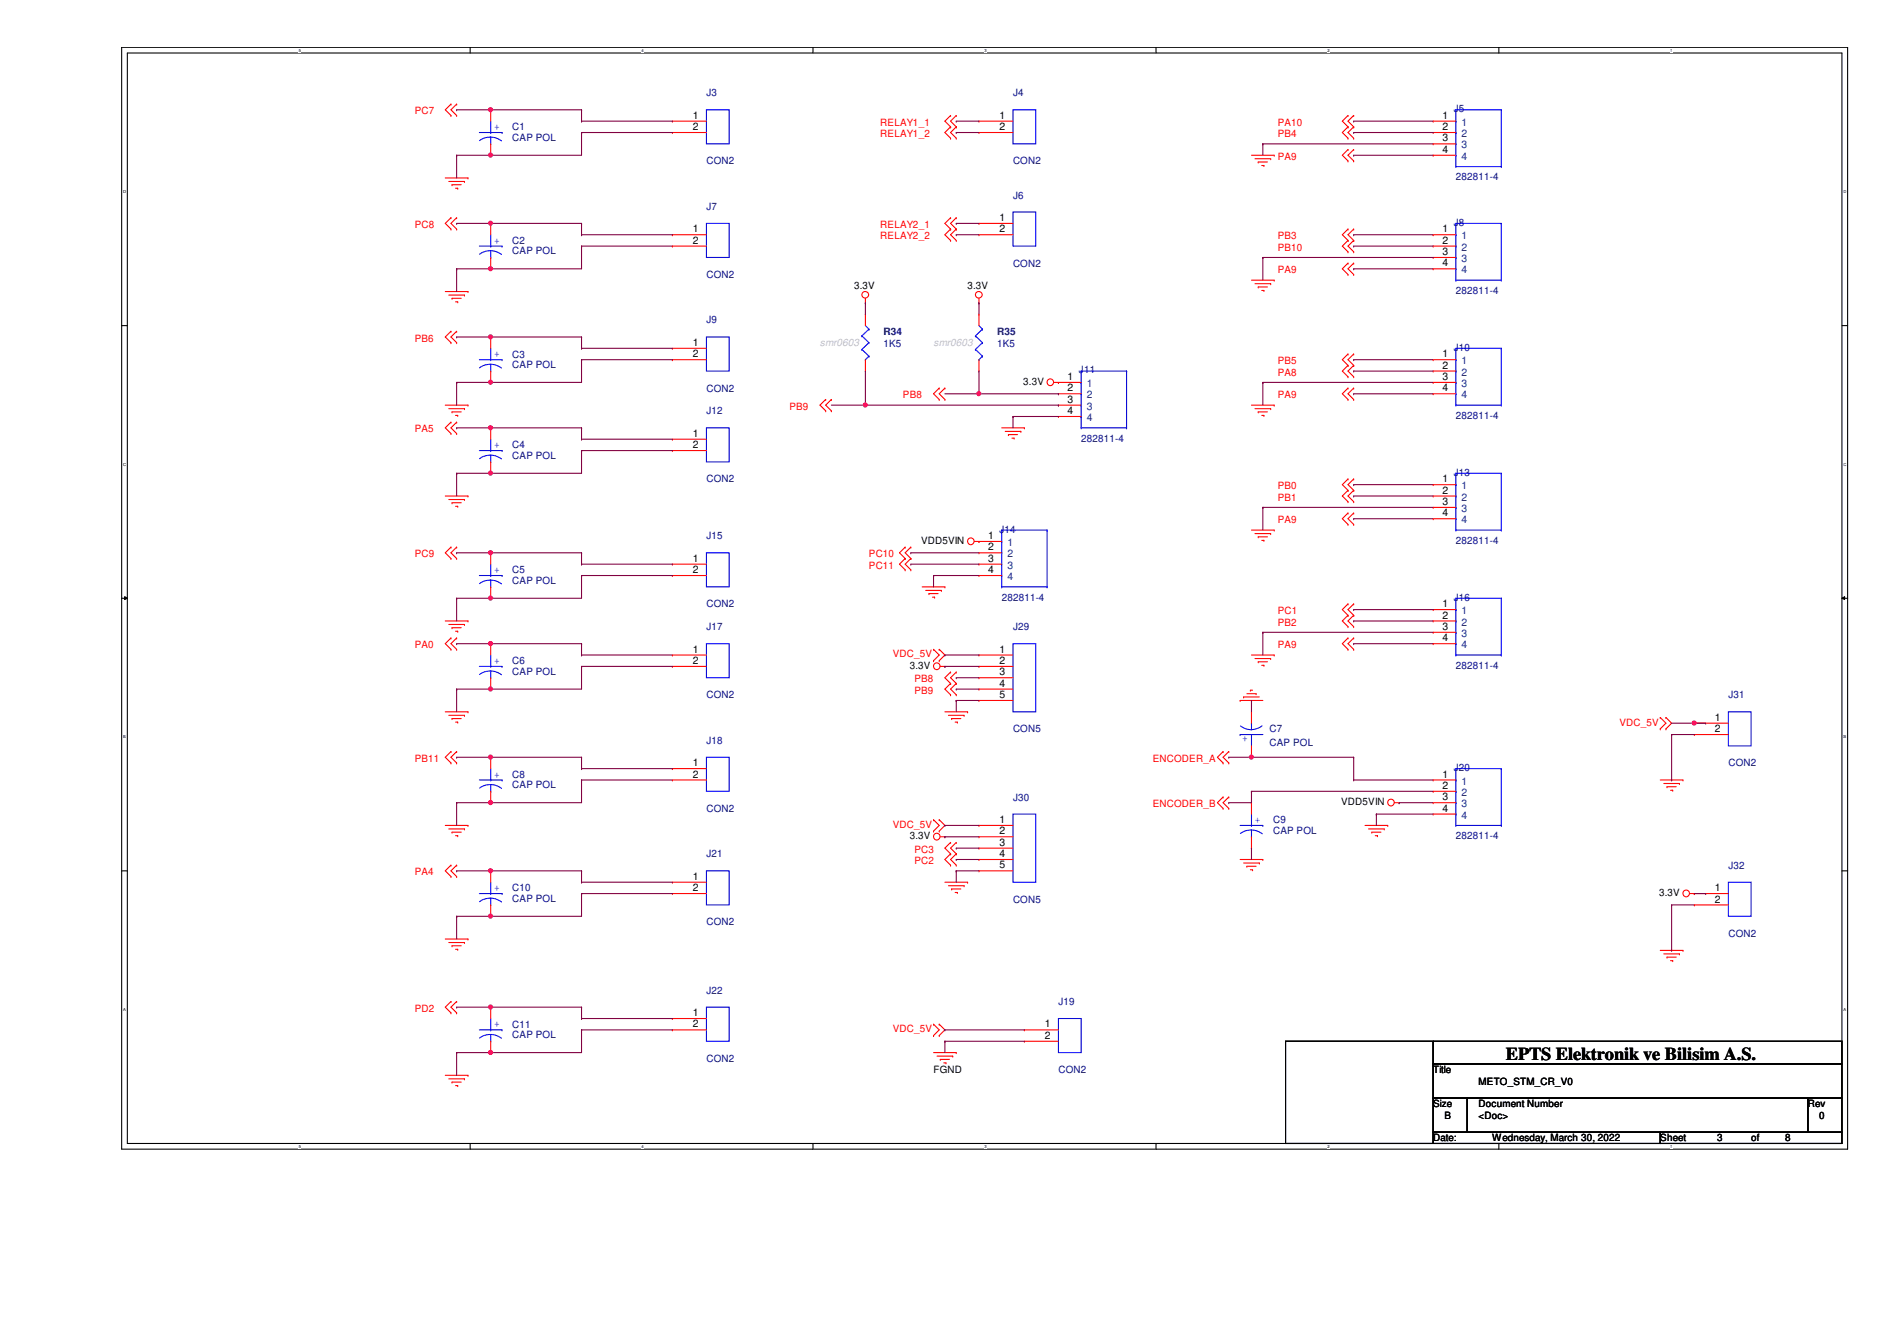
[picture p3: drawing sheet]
<svg xmlns="http://www.w3.org/2000/svg" width="297mm" height="210mm" viewBox="0 0 297 210" stroke-linecap="round" stroke-linejoin="round" font-family="sans-serif">
<path d="M19.1 7.4h270.2v172.5h-270.2zM19.9 8.3h268.5v170.7h-268.5z" fill="none" stroke="#000" stroke-width=".17"/>
<g fill="#fff">
<path d="M46.8 7.5h.3v.8h-.3z"/>
<path d="M46.8 179.1h.3v.7h-.3z"/>
</g>
<path d="M73.6 7.4v.9M73.6 179v.9" fill="none" stroke="#000" stroke-width=".17"/>
<g fill="#fff">
<path d="M100.5 7.5h.3v.8h-.3z"/>
<path d="M100.5 179.1h.3v.7h-.3z"/>
</g>
<path d="M127.3 7.4v.9M127.3 179v.9" fill="none" stroke="#000" stroke-width=".17"/>
<g fill="#fff">
<path d="M154.1 7.5h.4v.8h-.4z"/>
<path d="M154.1 179.1h.4v.7h-.4z"/>
</g>
<path d="M181 7.4v.9M181 179v.9" fill="none" stroke="#000" stroke-width=".17"/>
<g fill="#fff">
<path d="M207.9 7.5h.3v.8h-.3z"/>
<path d="M207.9 179.1h.3v.7h-.3z"/>
</g>
<path d="M234.7 7.4v.9M234.7 179v.9" fill="none" stroke="#000" stroke-width=".17"/>
<g fill="#fff">
<path d="M261.5 7.5h.4v.8h-.4z"/>
<path d="M261.5 179.1h.4v.7h-.4z"/>
<path d="M19.3 29.6h.5v.8h-.5z"/>
<path d="M288.7 29.6h.4v.8h-.4z"/>
<path d="M19.3 72.3h.5v.7h-.5z"/>
<path d="M288.7 72.3h.4v.7h-.4z"/>
</g>
<path d="M19.1 51h.8M288.4 51h.9" fill="none" stroke="#000" stroke-width=".17"/>
<g fill="#fff">
<path d="M19.3 115h.4v.7h-.4z"/>
<path d="M288.7 115h.4v.7h-.4z"/>
</g>
<path d="M19.1 93.6h.8M288.4 93.6h.9" fill="none" stroke="#000" stroke-width=".17"/>
<path d="M19.5 93.4l.4 .2-.4 .3zM288.4 93.6l.4-.2v.5z" fill="#000"/>
<path d="M19.5 93.4l.4 .2-.4 .3zM288.4 93.6l.4-.2v.5z" fill="none" stroke="#000" stroke-width=".16"/>
<g fill="#fff">
<path d="M19.3 157.6h.4v.8h-.4z"/>
<path d="M288.7 157.6h.4v.8h-.4z"/>
</g>
<path d="M19.1 136.3h.8M288.4 136.3h.9M201.3 163h23.1v16h-23.1zM224.4 163h64v3.5h-64zM224.4 166.5h64v5.4h-64zM224.4 171.9h5.3v5.3h-5.3zM224.4 177.2h35.6v1.8h-35.6zM229.7 171.9h53.4v5.3h-53.4zM260 177.2h28.4v1.8h-28.4zM283.1 171.9h5.3v5.3h-5.3z" fill="none" stroke="#000" stroke-width=".17"/>
<g fill="none" stroke="#f00" stroke-width=".17">
<path d="M70.6 16.3h.1M70.6 18.1h.1M70.6 16.3l-.9 .9 .9 .9M71.5 16.3h.1M71.5 18.1h.1M71.5 16.3l-.9 .9 .9 .9M76.8 17.2h.1M76.8 17.2v1.8M105.3 19h.1M105.3 19h5.3M148.8 18.1h.1M148.8 19.9h.1"/>
<path d="M148.8 18.1l-.8 .9 .8 .9M148.8 19.9l-.8 .8 .8 .9M149.7 18.1h.1M149.7 19.9h.1M149.7 18.1l-.9 .9 .9 .9M149.7 19.9l-.9 .8 .9 .9M153.3 19h.1M153.3 19h5.3M211.1 18.1h.1M211.1 19.9h.1M211.1 18.1l-.9 .9 .9 .9M211.1 19.9l-.9 .8 .9 .9"/>
<path d="M212 18.1h.1M212 19.9h.1M212 18.1l-.9 .9 .9 .9M212 19.9l-.9 .8 .9 .9M224.4 19h.1M224.4 19h3.6M69.7 27.9h3.6M70.3 28.4h2.4M70.6 34.1h.1M70.6 35.9h.1M70.6 34.1l-.9 .9 .9 .9M70.8 28.9h.1"/>
<path d="M70.8 28.9h1.4M71.3 29.5h.4M71.5 34.1h.1M71.5 35.9h.1M71.5 34.1l-.9 .9 .9 .9M71.7 29.5h.1M72.7 28.4h.1M73.3 27.9h.1M76.8 24.3h.1M76.8 35h.1M76.8 22.5v1.8M76.8 35v1.7"/>
<path d="M105.3 20.7h.1M105.3 36.7h.1M105.3 38.5h.1M105.3 36.7h5.3M105.3 20.7h5.3M105.3 38.5h5.3M148.8 21.6h.1M148.8 34.1h.1M148.8 35.9h.1M148.8 37.6h.1M148.8 34.1l-.8 .9 .8 .9M148.8 35.9l-.8 .8 .8 .9"/>
<path d="M149.7 21.6h.1M149.7 34.1h.1M149.7 35.9h.1M149.7 37.6h.1M149.7 34.1l-.9 .9 .9 .9M149.7 35.9l-.9 .8 .9 .9M153.3 35h.1M153.3 36.7h.1M153.3 20.7h.1M153.3 35h5.3M153.3 36.7h5.3M153.3 20.7h5.3"/>
<path d="M196 24.3h3.5M196.5 24.8h2.5M197 25.4h.1M197 25.4h1.5M197.6 25.9h.3M197.9 25.9h.1M199 24.8h.1M199.5 24.3h.1M211.1 21.6h.1M211.1 23.4h.1M211.1 25.2h.1M211.1 35.9h.1"/>
<path d="M211.1 37.6h.1M211.1 39.4h.1M211.1 23.4l-.9 .9 .9 .9M211.1 35.9l-.9 .8 .9 .9M211.1 37.6l-.9 .9 .9 .9M212 21.6h.1M212 23.4h.1M212 25.2h.1M212 35.9h.1M212 37.6h.1M212 39.4h.1M212 23.4l-.9 .9 .9 .9"/>
<path d="M212 35.9l-.9 .8 .9 .9M212 37.6l-.9 .9 .9 .9M224.4 20.7h.1M224.4 22.5h.1M224.4 24.3h.1M224.4 36.7h.1M224.4 38.5h.1M224.4 24.3h3.6M224.4 36.7h3.6M224.4 20.7h3.6M224.4 22.5h3.6M224.4 38.5h3.6"/>
<path d="M69.7 45.6h3.6M70.3 46.2h2.4M70.6 51.9h.1M70.6 53.6h.1M70.6 51.9l-.9 .8 .9 .9M70.8 46.7h.1M70.8 46.7h1.4M71.3 47.2h.4M71.5 51.9h.1M71.5 53.6h.1M71.5 51.9l-.9 .8 .9 .9M71.7 47.2h.1"/>
<path d="M72.7 46.2h.1M73.3 45.6h.1M76.8 52.7h.1M76.8 59.9h.1M76.8 42.1h.1M76.8 40.3v1.8M76.8 52.7v1.8M76.8 58.1v1.8M105.3 54.5h.1M105.3 56.3h.1M105.3 56.3h5.3M105.3 54.5h5.3"/>
<path d="M135.5 47.4h.1M135.5 49.2h.1M135.5 58.1h.1M135.5 46.7v.7M135.5 49.2v1.8M135.5 56.3v1.8M153.3 47.4h.1M153.3 49.2h.1M153.3 58.1h.1M153.3 46.7v.7M153.3 49.2v1.8M153.3 56.3v1.8"/>
<path d="M165 59.9h4.3M165.7 59.9h.1M196 43.9h3.5M196.5 44.4h2.5M197 44.9h.1M197 44.9h1.5M197.6 45.5h.3M197.9 45.5h.1M199 44.4h.1M199.5 43.9h.1M211.1 41.2h.1M211.1 43h.1"/>
<path d="M211.1 55.4h.1M211.1 57.2h.1M211.1 59h.1M211.1 41.2l-.9 .9 .9 .9M211.1 55.4l-.9 .9 .9 .9M211.1 57.2l-.9 .9 .9 .9M212 41.2h.1M212 43h.1M212 55.4h.1M212 57.2h.1M212 59h.1M212 41.2l-.9 .9 .9 .9"/>
<path d="M212 55.4l-.9 .9 .9 .9M212 57.2l-.9 .9 .9 .9M224.4 56.3h.1M224.4 58.1h.1M224.4 59.9h.1M224.4 40.3h.1M224.4 42.1h.1M224.4 59.9h3.6M224.4 56.3h3.6M224.4 58.1h3.6M224.4 40.3h3.6M224.4 42.1h3.6"/>
<path d="M69.7 63.4h3.6M69.7 77.6h3.6M70.3 64h2.4M70.3 78.2h2.4M70.6 66.1h.1M70.6 67.9h.1M70.6 66.1l-.9 .9 .9 .9M70.8 64.5h.1M70.8 78.7h.1M70.8 64.5h1.4M70.8 78.7h1.4M71.3 65h.4"/>
<path d="M71.3 79.2h.4M71.5 66.1h.1M71.5 67.9h.1M71.5 66.1l-.9 .9 .9 .9M71.7 65h.1M71.7 79.2h.1M72.7 64h.1M72.7 78.2h.1M73.3 63.4h.1M73.3 77.6h.1M76.8 67h.1M76.8 74.1h.1"/>
<path d="M76.8 67v1.7M76.8 72.3v1.8M105.3 68.7h.1M105.3 70.5h.1M105.3 68.7h5.3M105.3 70.5h5.3M129.3 62.5h.1M129.3 64.3h.1M129.3 62.5l-.9 .9 .9 .9M130.2 62.5h.1M130.2 64.3h.1M130.2 62.5l-.9 .9 .9 .9"/>
<path d="M147.1 60.7h.1M147.1 62.5h.1M147.1 60.7l-.9 .9 .9 .9M148 60.7h.1M148 62.5h.1M148 60.7l-.9 .9 .9 .9M156.8 67h3.6M157.4 67.5h2.5M157.9 68h.1M157.9 68h1.4M158.5 68.6h.3M158.8 68.6h.1"/>
<path d="M159.9 67.5h.1M160.4 67h.1M165.7 61.6h.1M165.7 63.4h.1M165.7 65.2h.1M165.7 63.4h3.6M165.7 61.6h3.6M165.7 65.2h3.6M196 63.4h3.5M196.5 64h2.5M197 64.5h.1M197 64.5h1.5"/>
<path d="M197.6 65h.3M197.9 65h.1M199 64h.1M199.5 63.4h.1M211.1 60.7h.1M211.1 62.5h.1M211.1 75h.1M211.1 76.7h.1M211.1 78.5h.1M211.1 60.7l-.9 .9 .9 .9M211.1 75l-.9 .9 .9 .8M211.1 76.7l-.9 .9 .9 .9"/>
<path d="M212 60.7h.1M212 62.5h.1M212 75h.1M212 76.7h.1M212 78.5h.1M212 60.7l-.9 .9 .9 .9M212 75l-.9 .9 .9 .8M212 76.7l-.9 .9 .9 .9M224.4 61.6h.1M224.4 75.9h.1M224.4 77.6h.1M224.4 79.4h.1"/>
<path d="M224.4 77.6h3.6M224.4 61.6h3.6M224.4 75.9h3.6M224.4 79.4h3.6M69.7 97.2h3.6M70.3 97.7h2.4M70.6 85.6h.1M70.6 87.4h.1M70.6 99.9h.1M70.6 85.6l-.9 .9 .9 .9M70.6 99.9l-.9 .9 .9 .8M70.8 98.3h.1"/>
<path d="M70.8 98.3h1.4M71.3 98.8h.4M71.5 85.6h.1M71.5 87.4h.1M71.5 99.9h.1M71.5 85.6l-.9 .9 .9 .9M71.5 99.9l-.9 .9 .9 .8M71.7 98.8h.1M72.7 97.7h.1M73.3 97.2h.1M76.8 86.5h.1M76.8 93.6h.1"/>
<path d="M76.8 86.5v1.8M76.8 91.9v1.7M105.3 88.3h.1M105.3 90.1h.1M105.3 88.3h5.3M105.3 90.1h5.3M141.7 85.6h.1M141.7 87.4h.1M141.7 89.2h.1M141.7 85.6l-.9 .9 .9 .9M141.7 87.4l-.9 .9 .9 .9M142.6 85.6h.1"/>
<path d="M142.6 87.4h.1M142.6 89.2h.1M142.6 85.6l-.9 .9 .9 .9M142.6 87.4l-.9 .9 .9 .9M144.4 91.9h3.6M144.9 92.4h2.5M145.5 92.9h.1M145.5 92.9h1.4M146 93.5h.3M146.3 93.5h.1M147.4 92.4h.1M148 91.9h.1"/>
<path d="M152.6 84.8h4.2M153.3 84.8h.1M153.3 86.5h.1M153.3 88.3h.1M153.3 90.1h.1M153.3 88.3h3.5M153.3 90.1h3.5M153.3 86.5h3.5M196 83h3.5M196.5 83.5h2.5M197 84h.1M197 84h1.5"/>
<path d="M197.6 84.6h.3M197.9 84.6h.1M199 83.5h.1M199.5 83h.1M211.1 80.3h.1M211.1 82.1h.1M211.1 94.5h.1M211.1 96.3h.1M211.1 98.1h.1M211.1 99.9h.1M211.1 80.3l-.9 .9 .9 .9M211.1 94.5l-.9 .9 .9 .9"/>
<path d="M211.1 96.3l-.9 .9 .9 .9M211.1 99.9l-.9 .9 .9 .8M212 80.3h.1M212 82.1h.1M212 94.5h.1M212 96.3h.1M212 98.1h.1M212 99.9h.1M212 80.3l-.9 .9 .9 .9M212 94.5l-.9 .9 .9 .9M212 96.3l-.9 .9 .9 .9M212 99.9l-.9 .9 .9 .8"/>
<path d="M224.4 95.4h.1M224.4 97.2h.1M224.4 99h.1M224.4 81.2h.1M224.4 97.2h3.6M224.4 95.4h3.6M224.4 99h3.6M224.4 81.2h3.6M69.7 111.4h3.6M70.3 112h2.4M70.6 101.6h.1M70.6 117.6h.1"/>
<path d="M70.6 119.4h.1M70.6 117.6l-.9 .9 .9 .9M70.8 112.5h.1M70.8 112.5h1.4M71.3 113h.4M71.5 101.6h.1M71.5 117.6h.1M71.5 119.4h.1M71.5 117.6l-.9 .9 .9 .9M71.7 113h.1M72.7 112h.1M73.3 111.4h.1"/>
<path d="M76.8 118.5h.1M76.8 100.8h.1M76.8 107.9h.1M76.8 100.8v1.7M76.8 106.1v1.8M76.8 118.5v1.8M105.3 102.5h.1M105.3 104.3h.1M105.3 102.5h5.3M105.3 104.3h5.3M146.2 101.6h.1M146.2 103.4h.1"/>
<path d="M146.2 101.6l.9 .9-.9 .9M147.1 103.4h.1M147.1 101.6h.1M147.1 101.6l.9 .9-.9 .9M147.2 104.3h.8M148 104.3h.1M148 111.4h3.5M148.5 112h2.5M148.8 107h.1M148.8 108.8h.1M148.8 105.2h.1M148.8 107l-.8 .9 .8 .9"/>
<path d="M148.8 105.2l-.8 .9 .8 .9M149 112.5h.1M149 112.5h1.5M149.6 113h.3M149.7 107h.1M149.7 108.8h.1M149.7 105.2h.1M149.7 107l-.9 .9 .9 .9M149.7 105.2l-.9 .9 .9 .9M149.9 113h.1M151 112h.1M151.5 111.4h.1"/>
<path d="M153.3 102.5h.1M153.3 104.3h.1M153.3 106.1h.1M153.3 107.9h.1M153.3 109.6h.1M153.3 109.6h5.3M153.3 102.5h5.3M153.3 104.3h5.3M153.3 106.1h5.3M153.3 107.9h5.3M191.5 117.6h.1M191.5 119.4h.1"/>
<path d="M191.5 117.6l-.9 .9 .9 .9M192.4 117.6h.1M192.4 119.4h.1M192.4 117.6l-.9 .9 .9 .9M194.2 109.6h.1M194.2 109.6h3.5M194.7 109.1h.1M194.7 109.1h2.5M195.2 108.6h1.5M195.8 108h.1M195.8 108h.3M196 118.5h.1"/>
<path d="M196 111.4h.1M196 102.5h3.5M196 111.4v1.8M196 116.8v1.7M196.5 103.1h2.5M196.7 108.6h.1M197 103.6h.1M197 103.6h1.5M197.6 104.1h.3M197.9 104.1h.1M199 103.1h.1M199.5 102.5h.1"/>
<path d="M211.1 101.6h.1M212 101.6h.1M224.4 100.8h.1M224.4 100.8h3.6M260 112.3h.1M260 114.1h.1M260 112.3l.9 .9-.9 .9M260.9 114.1h.1M260.9 112.3h.1M260.9 112.3l.8 .9-.8 .9M265.3 113.2h.1M265.3 115h.1"/>
<path d="M265.3 113.2h5.3M265.3 115h5.3M69.7 129.2h3.6M70.3 129.8h2.4M70.6 135.4h.1M70.6 137.2h.1M70.6 135.4l-.9 .9 .9 .9M70.8 130.3h.1M70.8 130.3h1.4M71.3 130.8h.4M71.5 135.4h.1M71.5 137.2h.1"/>
<path d="M71.5 135.4l-.9 .9 .9 .9M71.7 130.8h.1M72.7 129.8h.1M73.3 129.2h.1M76.8 125.6h.1M76.8 136.3h.1M76.8 123.9v1.7M76.8 136.3v1.8M105.3 138.1h.1M105.3 139.9h.1M105.3 120.3h.1M105.3 122.1h.1"/>
<path d="M105.3 138.1h5.3M105.3 122.1h5.3M105.3 139.9h5.3M105.3 120.3h5.3M146.2 128.3h.1M146.2 130.1h.1M146.2 128.3l.9 .9-.9 .9M147.1 130.1h.1M147.1 128.3h.1M147.1 128.3l.9 .9-.9 .9M147.2 131h.8M148 131h.1"/>
<path d="M148 138.1h3.5M148.5 138.6h2.5M148.8 131.9h.1M148.8 133.6h.1M148.8 135.4h.1M148.8 131.9l-.8 .9 .8 .8M148.8 133.6l-.8 .9 .8 .9M149 139.1h.1M149 139.1h1.5M149.6 139.7h.3M149.7 131.9h.1M149.7 133.6h.1"/>
<path d="M149.7 135.4h.1M149.7 131.9l-.9 .9 .9 .8M149.7 133.6l-.9 .9 .9 .9M149.9 139.7h.1M151 138.6h.1M151.5 138.1h.1M153.3 129.2h.1M153.3 131h.1M153.3 132.8h.1M153.3 134.5h.1M153.3 136.3h.1M153.3 129.2h5.3"/>
<path d="M153.3 134.5h5.3M153.3 131h5.3M153.3 132.8h5.3M153.3 136.3h5.3M191.5 124.8h.1M191.5 126.5h.1M191.5 124.8l-.9 .8 .9 .9M192.4 124.8h.1M192.4 126.5h.1M192.4 124.8l-.9 .8 .9 .9M194.2 134.5h3.5M194.7 135.1h2.5"/>
<path d="M195.2 135.6h.1M195.2 135.6h1.5M195.8 136.1h.3M196 125.6h.1M196 132.8h.1M196 125.6v1.8M196 131v1.8M196.1 136.1h.1M197.2 135.1h.1M197.7 134.5h.1M213.7 129.2h3.6M214.3 129.8h2.4"/>
<path d="M214.8 130.3h.1M214.8 130.3h1.4M215.3 130.8h.4M215.7 130.8h.1M216.7 129.8h.1M217.3 129.2h.1M218.4 125.6h.7M219.1 125.6h.1M224.4 122.1h.1M224.4 123.9h.1M224.4 125.6h.1M224.4 127.4h.1"/>
<path d="M224.4 125.6h3.6M224.4 122.1h3.6M224.4 123.9h3.6M224.4 127.4h3.6M260 122.1h3.5M260.5 122.6h2.5M261 123.1h.1M261 123.1h1.5M261.6 123.7h.3M261.9 123.7h.1M263 122.6h.1M263.5 122.1h.1"/>
<path d="M264.6 139.9h6M265.3 139.9h.1M69.7 147h3.6M70.3 147.5h2.4M70.6 156.8h.1M70.6 158.5h.1M70.6 156.8l-.9 .8 .9 .9M70.8 148h.1M70.8 148h1.4M71.3 148.6h.4M71.5 156.8h.1M71.5 158.5h.1"/>
<path d="M71.5 156.8l-.9 .8 .9 .9M71.7 148.6h.1M72.7 147.5h.1M73.3 147h.1M76.8 157.6h.1M76.8 143.4h.1M76.8 141.6v1.8M76.8 157.6v1.8M105.3 159.4h.1M105.3 159.4h5.3M260 148.8h3.5M260.5 149.3h2.5"/>
<path d="M261 149.8h.1M261 149.8h1.5M261.6 150.4h.3M261.9 150.4h.1M263 149.3h.1M263.5 148.8h.1M265.3 141.6h.1M265.3 141.6h5.3M69.7 168.3h3.6M70.3 168.9h2.4M70.8 169.4h.1M70.8 169.4h1.4"/>
<path d="M71.3 169.9h.4M71.7 169.9h.1M72.7 168.9h.1M73.3 168.3h.1M76.8 164.8h.1M76.8 163v1.8M105.3 161.2h.1M105.3 161.2h5.3M146.2 160.3h.1M146.2 162.1h.1M146.2 164.8h3.5M146.2 160.3l.9 .9-.9 .9"/>
<path d="M146.7 165.3h2.5M147.1 162.1h.1M147.1 160.3h.1M147.1 160.3l.9 .9-.9 .9M147.2 165.8h.1M147.2 165.8h1.5M147.8 166.4h.3M148.1 166.4h.1M149.2 165.3h.1M149.7 164.8h.1M160.4 161.2h.1M160.4 163h.1"/>
<path d="M160.4 161.2h5.3M160.4 163h5.3"/>
<circle cx="135.5" cy="46.1" r=".52"/>
<circle cx="153.3" cy="46.1" r=".52"/>
<circle cx="164.5" cy="59.8" r=".52"/>
<circle cx="152" cy="84.7" r=".52"/>
<circle cx="146.7" cy="104.3" r=".52"/>
<circle cx="146.7" cy="131" r=".52"/>
<circle cx="217.8" cy="125.6" r=".52"/>
<circle cx="264" cy="139.8" r=".52"/>
</g>
<g fill="none" stroke="#00f" stroke-width=".17">
<path d="M76.8 19v1.7M110.6 17.2h3.6v5.3h-3.6zM158.6 17.2h3.6v5.3h-3.6zM228 17.2h.1M228 19h.1M228 17.2v8.9M228 17.2h7.1M235.1 17.2h.1M235.1 17.2v8.9M75.1 20.7h3.5M75.1 38.5h3.5M76.8 22.5h.1"/>
<path d="M76.8 20.7h.1M76.8 21.5l.7 .1 1 .5M76.8 21.5l-1.1 .2-.6 .3M76.8 38.5h.1M76.8 39.2l.7 .1 1 .5M76.8 39.2l-1.1 .2-.6 .4M76.8 21.5v1M76.8 36.7v1.8M76.8 39.2v1.1M78.6 20.7h.1M78.6 38.5h.1M110.6 35h3.6v5.3h-3.6z"/>
<path d="M158.6 33.2h3.6v5.3h-3.6zM228 26.1h.1M228 20.7h.1M228 22.5h.1M228 24.3h.1M228 35h.1M228 36.7h.1M228 38.5h.1M228 35v8.9M228 26.1h7.1M228 35h7.1M235.1 26.1h.1"/>
<path d="M235.1 35h.1M235.1 35v8.9M75.1 56.3h3.5M76.8 58.1h.1M76.8 56.3h.1M76.8 57l.7 .1 1 .5M76.8 57l-1.1 .2-.6 .4M76.8 40.3h.1M76.8 54.5v1.8M76.8 57v1.1M78.6 56.3h.1M110.6 52.7h3.6v5.4h-3.6z"/>
<path d="M135 52.6h.1M135 54.7h.1M135 52.6l1.1 1M135 54.7l1.1 1.1M135.5 56.3h.1M135.5 51l.6 .5M136.1 51.5h.1M136.1 53.6h.1M136.1 55.8h.1M136.1 51.5l-1.1 1.1M136.1 53.6l-1.1 1.1M136.1 55.8l-.6 .5"/>
<path d="M152.7 52.6h.1M152.7 54.7h.1M152.7 52.6l1.1 1M152.7 54.7l1.1 1.1M153.3 56.3h.1M153.3 51l.5 .5M153.8 51.5h.1M153.8 53.6h.1M153.8 55.8h.1M153.8 51.5l-1.1 1.1M153.8 53.6l-1.1 1.1M153.8 55.8l-.5 .5"/>
<path d="M169.3 58.1h.1M169.3 59.9h.1M169.3 58.1v8.9M169.3 58.1h7.1M176.4 58.1h.1M176.4 58.1v8.9M228 54.5h.1M228 56.3h.1M228 58.1h.1M228 59.9h.1M228 43.9h.1M228 40.3h.1"/>
<path d="M228 42.1h.1M228 54.5v8.9M228 54.5h7.1M228 43.9h7.1M235.1 54.5h.1M235.1 43.9h.1M235.1 54.5v8.9M75.1 70.5h3.5M76.8 72.3h.1M76.8 70.5h.1M76.8 71.2l.7 .1 1 .5M76.8 71.2l-1.1 .2-.6 .4"/>
<path d="M76.8 68.7v1.8M76.8 71.2v1.1M78.6 70.5h.1M110.6 67h3.6v5.3h-3.6zM169.3 67h.1M169.3 61.6h.1M169.3 63.4h.1M169.3 65.2h.1M169.3 67h7.1M176.4 67h.1M228 63.4h.1M228 61.6h.1"/>
<path d="M228 74.1h.1M228 75.9h.1M228 77.6h.1M228 79.4h.1M228 74.1v8.9M228 63.4h7.1M228 74.1h7.1M235.1 63.4h.1M235.1 74.1h.1M235.1 74.1v8.9M75.1 90.1h3.5M76.8 91.9h.1"/>
<path d="M76.8 90.1h.1M76.8 90.8l.7 .1 1 .5M76.8 90.8l-1.1 .2-.6 .4M76.8 88.3v1.8M76.8 90.8v1.1M78.6 90.1h.1M110.6 86.5h3.6v5.4h-3.6zM156.8 83h.1M156.8 91.9h.1M156.8 84.8h.1M156.8 86.5h.1M156.8 88.3h.1"/>
<path d="M156.8 90.1h.1M156.8 83v8.9M156.8 83h7.2M156.8 91.9h7.2M164 83h.1M164 91.9h.1M164 83v8.9M228 93.6h.1M228 95.4h.1M228 97.2h.1M228 99h.1M228 83h.1"/>
<path d="M228 81.2h.1M228 93.6v8.9M228 93.6h7.1M228 83h7.1M235.1 93.6h.1M235.1 83h.1M235.1 93.6v8.9M75.1 104.3h3.5M76.8 106.1h.1M76.8 104.3h.1M76.8 105l.7 .1 1 .5M76.8 105l-1.1 .2-.6 .4"/>
<path d="M76.8 102.5v1.8M76.8 105v1.1M78.6 104.3h.1M110.6 100.8h3.6v5.3h-3.6zM110.6 118.5h3.6v5.4h-3.6zM158.6 100.8h3.6v10.6h-3.6zM194.2 115h.1M194.2 115h3.5M194.2 113.6a2.71 2.71 0 0 0 3.4 0M196 113.2h.1M196 115h.1M196 113.2v1.1"/>
<path d="M196 115v1.8M228 102.5h.1M228 100.8h.1M228 102.5h7.1M235.1 102.5h.1M270.6 111.4h3.6v5.4h-3.6zM75.1 122.1h3.5M75.1 139.9h3.5M76.8 123.9h.1M76.8 122.1h.1M76.8 122.8l.7 .1 1 .5M76.8 122.8l-1.1 .2-.6 .4"/>
<path d="M76.8 139.9h.1M76.8 120.3v1.8M76.8 122.8v1.1M76.8 138.1v1.8M78.6 122.1h.1M78.6 139.9h.1M110.6 136.3h3.6v5.3h-3.6zM158.6 127.4h3.6v10.7h-3.6zM194.2 129.2h3.5M196 131h.1M196 129.2h.1M196 129.9l.7 .1 1 .5"/>
<path d="M196 129.9l-1.2 .2-.6 .4M196 127.4v1.8M196 129.9v1.1M197.7 129.2h.1M228 120.3h.1M228 129.2h.1M228 122.1h.1M228 123.9h.1M228 125.6h.1M228 127.4h.1M228 120.3v8.9M228 129.2h7.1"/>
<path d="M228 120.3h7.1M235.1 120.3h.1M235.1 129.2h.1M235.1 120.3v8.9M270.6 138.1h3.6v5.3h-3.6zM76.8 141.6h.1M76.8 140.6l.7 .1 1 .5M76.8 140.6l-1.1 .2-.6 .3M76.8 140.6v1M76.8 159.4v1.8M110.6 157.6h3.6v5.4h-3.6zM165.7 159.4h3.6v5.4h-3.6z"/>
<path d="M75.1 161.2h3.5M76.8 163h.1M76.8 161.2h.1M76.8 161.9l.7 .1 1 .5M76.8 161.9l-1.1 .2-.6 .4M76.8 161.9v1.1M78.6 161.2h.1"/>
</g>
<g fill="none" stroke="#800040" stroke-width=".17">
<path d="M71.5 17.2h.1M71.5 17.2h5.3M71.5 24.3h.1M71.5 24.3h5.3M197.7 22.5h.1M197.7 22.5v1.8M197.7 40.3h.1M197.7 59.9h.1M197.7 40.3v3.6M197.7 59.9v3.5M192.4 118.5h.1M192.4 118.5h19.6"/>
<path d="M196 109.6h.1M196 118.5h.1M196 109.6v1.8"/>
</g>
<circle cx="195.9" cy="118.5" r=".32" fill="#f0f"/>
<circle cx="195.9" cy="118.5" r=".32" fill="none" stroke="#f0f" stroke-width=".17"/>
<g fill="none" stroke="#800040" stroke-width=".17">
<path d="M76.8 17.2h.1M76.8 17.2h14.3M91.1 19h.1M91.1 17.2h.1M91.1 19h14.2M91.1 17.2v1.8M91.1 36.7h.1M91.1 38.5h.1M91.1 36.7h14.2M91.1 38.5h14.2M91.1 54.5h.1M91.1 56.3h.1"/>
<path d="M91.1 54.5h14.2M91.1 56.3h14.2M212 118.5h.1M212 118.5v3.6M192.4 125.6h.1M196 123.9h.1M196 132.8h.1M196 123.9v1.7h-3.6M196 132.8v1.7M215.5 127.4h.1M215.5 127.4v1.8M148 163h.1"/>
<path d="M148 163v1.8"/>
</g>
<circle cx="76.8" cy="17.2" r=".32" fill="#f0f"/>
<circle cx="76.8" cy="17.2" r=".32" fill="none" stroke="#f0f" stroke-width=".17"/>
<path d="M76.8 24.3h.1M91.1 20.7h.1M91.1 20.7h14.2M91.1 20.7v3.6h-14.3" fill="none" stroke="#800040" stroke-width=".17"/>
<circle cx="76.8" cy="24.3" r=".32" fill="#f0f"/>
<circle cx="76.8" cy="24.3" r=".32" fill="none" stroke="#f0f" stroke-width=".17"/>
<g fill="none" stroke="#800040" stroke-width=".17">
<path d="M212 19h.1M212 19h12.4M71.5 35h.1M71.5 35h19.6M76.8 35h.1M197.7 22.5h.1M197.7 22.5h26.7M212 20.7h.1M212 24.3h.1M212 36.7h.1M212 38.5h.1M212 20.7h12.4"/>
<path d="M212 24.3h12.4M212 36.7h12.4M212 38.5h12.4M197.7 40.3h.1M197.7 59.9h.1M197.7 40.3h26.7M197.7 59.9h26.7M212 42.1h.1M212 56.3h.1M212 58.1h.1M212 42.1h12.4M212 56.3h12.4"/>
<path d="M212 58.1h12.4M212 61.6h.1M212 61.6h12.4M196 123.9h.1M196 123.9h28.4M212 122.1h.1M212 122.1h12.4M215.5 127.4h.1M215.5 127.4h8.9M148 161.2h.1M148 163h.1M148 161.2h12.4"/>
<path d="M148 163h12.4"/>
</g>
<circle cx="76.8" cy="34.9" r=".32" fill="#f0f"/>
<circle cx="76.8" cy="34.9" r=".32" fill="none" stroke="#f0f" stroke-width=".17"/>
<path d="M91.1 35h.1M91.1 38.5h.1M91.1 35v1.7M91.1 38.5v3.6h-19.6M71.5 42.1h.1M76.8 42.1h.1" fill="none" stroke="#800040" stroke-width=".17"/>
<circle cx="76.8" cy="42.1" r=".32" fill="#f0f"/>
<circle cx="76.8" cy="42.1" r=".32" fill="none" stroke="#f0f" stroke-width=".17"/>
<path d="M71.5 52.7h.1M71.5 52.7h19.6M76.8 52.7h.1" fill="none" stroke="#800040" stroke-width=".17"/>
<circle cx="76.8" cy="52.7" r=".32" fill="#f0f"/>
<circle cx="76.8" cy="52.7" r=".32" fill="none" stroke="#f0f" stroke-width=".17"/>
<path d="M71.5 59.9h.1M76.8 59.9h.1M91.1 52.7h.1M91.1 56.3h.1M91.1 52.7v1.8M91.1 56.3v3.6h-19.6" fill="none" stroke="#800040" stroke-width=".17"/>
<circle cx="76.8" cy="59.8" r=".32" fill="#f0f"/>
<circle cx="76.8" cy="59.8" r=".32" fill="none" stroke="#f0f" stroke-width=".17"/>
<path d="M71.5 67h.1M71.5 67h19.6M76.8 67h.1" fill="none" stroke="#800040" stroke-width=".17"/>
<circle cx="76.8" cy="66.9" r=".32" fill="#f0f"/>
<circle cx="76.8" cy="66.9" r=".32" fill="none" stroke="#f0f" stroke-width=".17"/>
<path d="M71.5 74.1h.1M76.8 74.1h.1M91.1 67h.1M91.1 70.5h.1M91.1 67v1.7M91.1 70.5v3.6h-19.6" fill="none" stroke="#800040" stroke-width=".17"/>
<circle cx="76.8" cy="74.1" r=".32" fill="#f0f"/>
<circle cx="76.8" cy="74.1" r=".32" fill="none" stroke="#f0f" stroke-width=".17"/>
<path d="M71.5 86.5h.1M71.5 86.5h19.6M76.8 86.5h.1" fill="none" stroke="#800040" stroke-width=".17"/>
<circle cx="76.8" cy="86.5" r=".32" fill="#f0f"/>
<circle cx="76.8" cy="86.5" r=".32" fill="none" stroke="#f0f" stroke-width=".17"/>
<path d="M71.5 93.6h.1M76.8 93.6h.1M91.1 86.5h.1M91.1 90.1h.1M91.1 86.5v1.8M91.1 90.1v3.5h-19.6" fill="none" stroke="#800040" stroke-width=".17"/>
<circle cx="76.8" cy="93.6" r=".32" fill="#f0f"/>
<circle cx="76.8" cy="93.6" r=".32" fill="none" stroke="#f0f" stroke-width=".17"/>
<path d="M71.5 100.8h.1M71.5 100.8h19.6M76.8 100.8h.1" fill="none" stroke="#800040" stroke-width=".17"/>
<circle cx="76.8" cy="100.7" r=".32" fill="#f0f"/>
<circle cx="76.8" cy="100.7" r=".32" fill="none" stroke="#f0f" stroke-width=".17"/>
<path d="M71.5 107.9h.1M76.8 107.9h.1M91.1 100.8h.1M91.1 102.5h.1M91.1 104.3h.1M91.1 100.8v1.7M91.1 104.3v3.6h-19.6M91.1 102.5h14.2M91.1 104.3h14.2" fill="none" stroke="#800040" stroke-width=".17"/>
<circle cx="76.8" cy="107.8" r=".32" fill="#f0f"/>
<circle cx="76.8" cy="107.8" r=".32" fill="none" stroke="#f0f" stroke-width=".17"/>
<path d="M71.5 118.5h.1M71.5 118.5h19.6M76.8 118.5h.1" fill="none" stroke="#800040" stroke-width=".17"/>
<circle cx="76.8" cy="118.5" r=".32" fill="#f0f"/>
<circle cx="76.8" cy="118.5" r=".32" fill="none" stroke="#f0f" stroke-width=".17"/>
<path d="M91.1 118.5h.1M91.1 118.5v1.8M71.5 125.6h.1M76.8 125.6h.1M91.1 120.3h.1M91.1 122.1h.1M91.1 122.1v3.5h-19.6M91.1 120.3h14.2M91.1 122.1h14.2" fill="none" stroke="#800040" stroke-width=".17"/>
<circle cx="76.8" cy="125.6" r=".32" fill="#f0f"/>
<circle cx="76.8" cy="125.6" r=".32" fill="none" stroke="#f0f" stroke-width=".17"/>
<path d="M71.5 136.3h.1M71.5 136.3h19.6M76.8 136.3h.1" fill="none" stroke="#800040" stroke-width=".17"/>
<circle cx="76.8" cy="136.3" r=".32" fill="#f0f"/>
<circle cx="76.8" cy="136.3" r=".32" fill="none" stroke="#f0f" stroke-width=".17"/>
<path d="M91.1 136.3h.1M91.1 138.1h.1M91.1 139.9h.1M91.1 136.3v1.8M91.1 139.9v3.5h-19.6M91.1 138.1h14.2M91.1 139.9h14.2M71.5 143.4h.1M76.8 143.4h.1" fill="none" stroke="#800040" stroke-width=".17"/>
<circle cx="76.8" cy="143.4" r=".32" fill="#f0f"/>
<circle cx="76.8" cy="143.4" r=".32" fill="none" stroke="#f0f" stroke-width=".17"/>
<path d="M71.5 157.6h.1M71.5 157.6h19.6M76.8 157.6h.1" fill="none" stroke="#800040" stroke-width=".17"/>
<circle cx="76.8" cy="157.6" r=".32" fill="#f0f"/>
<circle cx="76.8" cy="157.6" r=".32" fill="none" stroke="#f0f" stroke-width=".17"/>
<path d="M91.1 157.6h.1M91.1 157.6v1.8M71.5 164.8h.1M71.5 164.8h19.6M76.8 164.8h.1" fill="none" stroke="#800040" stroke-width=".17"/>
<circle cx="76.8" cy="164.7" r=".32" fill="#f0f"/>
<circle cx="76.8" cy="164.7" r=".32" fill="none" stroke="#f0f" stroke-width=".17"/>
<g fill="none" stroke="#800040" stroke-width=".17">
<path d="M149.7 19h.1M149.7 19h3.6M71.5 24.3h.1M71.5 24.3v3.6M149.7 20.7h.1M149.7 35h.1M149.7 36.7h.1M149.7 20.7h3.6M149.7 35h3.6M149.7 36.7h3.6M71.5 42.1h.1M71.5 59.9h.1"/>
<path d="M71.5 42.1v3.5M71.5 59.9v3.5M135.5 47.4h.1M135.5 47.4v1.8M135.5 58.1v5.3M153.3 47.4h.1M153.3 47.4v1.8M71.5 74.1h.1M71.5 74.1v3.5M91.1 68.7h.1M91.1 70.5h.1M91.1 68.7h14.2"/>
<path d="M91.1 70.5h14.2M130.2 63.4h35.5M135.5 63.4h.1M148 61.6h5.3M153.3 61.6h.1M158.6 65.2h.1M158.6 65.2v1.8M158.6 65.2h7.1M165.7 63.4h.1M197.7 79.4h.1M197.7 79.4v3.6M197.7 79.4h26.7"/>
<path d="M212 75.9h.1M212 77.6h.1M212 75.9h12.4M212 77.6h12.4M71.5 93.6h.1M71.5 93.6v3.6M91.1 88.3h.1M91.1 90.1h.1M91.1 88.3h14.2M91.1 90.1h14.2M142.6 86.5h.1M142.6 88.3h.1"/>
<path d="M142.6 88.3h10.7M142.6 86.5h10.7M146.2 90.1h.1M146.2 90.1h7.1M146.2 90.1v1.8M197.7 99h.1M197.7 99v3.5M197.7 99h26.7M212 81.2h.1M212 95.4h.1M212 97.2h.1M212 81.2h12.4"/>
<path d="M212 95.4h12.4M212 97.2h12.4M71.5 107.9h.1M71.5 107.9v3.5M212 100.8h.1M212 100.8h12.4M71.5 125.6h.1M71.5 125.6v3.6M219.1 125.6h.1M219.1 125.6h5.3M71.5 143.4h.1M71.5 143.4v3.6"/>
<path d="M91.1 159.4h.1M91.1 159.4h14.2M71.5 164.8h.1M71.5 164.8v3.5M91.1 161.2h.1M91.1 161.2h14.2M91.1 161.2v3.6"/>
</g>
<circle cx="135.5" cy="63.4" r=".32" fill="#f0f"/>
<circle cx="135.5" cy="63.4" r=".32" fill="none" stroke="#f0f" stroke-width=".17"/>
<path d="M153.3 58.1v3.5M153.3 61.6h.1M153.3 61.6h12.4M165.7 61.6h.1" fill="none" stroke="#800040" stroke-width=".17"/>
<circle cx="153.3" cy="61.6" r=".32" fill="#f0f"/>
<circle cx="153.3" cy="61.6" r=".32" fill="none" stroke="#f0f" stroke-width=".17"/>
<g fill="none" stroke="#800040" stroke-width=".17">
<path d="M148 102.5h.1M148 104.3h.1M148 102.5h5.3M148 104.3h5.3M149.7 109.6h.1M149.7 107.9h.1M149.7 106.1h.1M149.7 109.6v1.8M149.7 109.6h3.6M149.7 107.9h3.6M149.7 106.1h3.6M261.7 115h.1"/>
<path d="M261.7 113.2h5.4M261.7 115h3.6M261.7 115v7.1M265.3 113.2h.1M267.1 113.2h.1M148 129.2h.1M148 131h.1M148 129.2h5.3M148 131h5.3M149.7 132.8h.1M149.7 134.5h.1M149.7 136.3h.1"/>
<path d="M149.7 136.3v1.8M149.7 132.8h3.6M149.7 134.5h3.6M149.7 136.3h3.6M261.7 122.1h.1M265.3 139.9h1.8M267.1 139.9h.1M261.7 141.6h.1M261.7 148.8h.1M261.7 141.6v7.2M261.7 141.6h3.6"/>
</g>
<circle cx="265.3" cy="113.2" r=".32" fill="#f0f"/>
<circle cx="265.3" cy="113.2" r=".32" fill="none" stroke="#f0f" stroke-width=".17"/>
<circle cx="195.9" cy="118.5" r=".32" fill="#f0f"/>
<circle cx="195.9" cy="118.5" r=".32" fill="none" stroke="#f0f" stroke-width=".17"/>
<circle cx="76.8" cy="17.2" r=".32" fill="#f0f"/>
<circle cx="76.8" cy="17.2" r=".32" fill="none" stroke="#f0f" stroke-width=".17"/>
<circle cx="76.8" cy="24.3" r=".32" fill="#f0f"/>
<circle cx="76.8" cy="24.3" r=".32" fill="none" stroke="#f0f" stroke-width=".17"/>
<circle cx="76.8" cy="34.9" r=".32" fill="#f0f"/>
<circle cx="76.8" cy="34.9" r=".32" fill="none" stroke="#f0f" stroke-width=".17"/>
<circle cx="76.8" cy="42.1" r=".32" fill="#f0f"/>
<circle cx="76.8" cy="42.1" r=".32" fill="none" stroke="#f0f" stroke-width=".17"/>
<circle cx="76.8" cy="52.7" r=".32" fill="#f0f"/>
<circle cx="76.8" cy="52.7" r=".32" fill="none" stroke="#f0f" stroke-width=".17"/>
<circle cx="76.8" cy="59.8" r=".32" fill="#f0f"/>
<circle cx="76.8" cy="59.8" r=".32" fill="none" stroke="#f0f" stroke-width=".17"/>
<circle cx="76.8" cy="66.9" r=".32" fill="#f0f"/>
<circle cx="76.8" cy="66.9" r=".32" fill="none" stroke="#f0f" stroke-width=".17"/>
<circle cx="76.8" cy="74.1" r=".32" fill="#f0f"/>
<circle cx="76.8" cy="74.1" r=".32" fill="none" stroke="#f0f" stroke-width=".17"/>
<circle cx="76.8" cy="86.5" r=".32" fill="#f0f"/>
<circle cx="76.8" cy="86.5" r=".32" fill="none" stroke="#f0f" stroke-width=".17"/>
<circle cx="76.8" cy="93.6" r=".32" fill="#f0f"/>
<circle cx="76.8" cy="93.6" r=".32" fill="none" stroke="#f0f" stroke-width=".17"/>
<circle cx="76.8" cy="100.7" r=".32" fill="#f0f"/>
<circle cx="76.8" cy="100.7" r=".32" fill="none" stroke="#f0f" stroke-width=".17"/>
<circle cx="76.8" cy="107.8" r=".32" fill="#f0f"/>
<circle cx="76.8" cy="107.8" r=".32" fill="none" stroke="#f0f" stroke-width=".17"/>
<circle cx="76.8" cy="118.5" r=".32" fill="#f0f"/>
<circle cx="76.8" cy="118.5" r=".32" fill="none" stroke="#f0f" stroke-width=".17"/>
<circle cx="76.8" cy="125.6" r=".32" fill="#f0f"/>
<circle cx="76.8" cy="125.6" r=".32" fill="none" stroke="#f0f" stroke-width=".17"/>
<circle cx="76.8" cy="136.3" r=".32" fill="#f0f"/>
<circle cx="76.8" cy="136.3" r=".32" fill="none" stroke="#f0f" stroke-width=".17"/>
<circle cx="76.8" cy="143.4" r=".32" fill="#f0f"/>
<circle cx="76.8" cy="143.4" r=".32" fill="none" stroke="#f0f" stroke-width=".17"/>
<circle cx="76.8" cy="157.6" r=".32" fill="#f0f"/>
<circle cx="76.8" cy="157.6" r=".32" fill="none" stroke="#f0f" stroke-width=".17"/>
<circle cx="76.8" cy="164.7" r=".32" fill="#f0f"/>
<circle cx="76.8" cy="164.7" r=".32" fill="none" stroke="#f0f" stroke-width=".17"/>
<circle cx="135.5" cy="63.4" r=".32" fill="#f0f"/>
<circle cx="135.5" cy="63.4" r=".32" fill="none" stroke="#f0f" stroke-width=".17"/>
<circle cx="153.3" cy="61.6" r=".32" fill="#f0f"/>
<circle cx="153.3" cy="61.6" r=".32" fill="none" stroke="#f0f" stroke-width=".17"/>
<circle cx="265.3" cy="113.2" r=".32" fill="#f0f"/>
<circle cx="265.3" cy="113.2" r=".32" fill="none" stroke="#f0f" stroke-width=".17"/>
<text font-size="2.8" x="235.8" y="165.9">EPTS Elektronik ve Bilisim A.S.</text>
<g font-size="1.6" fill="#f00">
<text x="64.9" y="17.9">PC7</text>
<text x="137.8" y="19.7">RELAY1_1</text>
<text x="137.8" y="21.5">RELAY1_2</text>
<text x="200.1" y="19.7">PA10</text>
<text x="200.1" y="21.5">PB4</text>
<text x="200.1" y="25">PA9</text>
<text x="64.9" y="35.7">PC8</text>
<text x="137.8" y="35.7">RELAY2_1</text>
<text x="137.8" y="37.5">RELAY2_2</text>
<text x="200.1" y="37.5">PB3</text>
<text x="200.1" y="39.2">PB10</text>
<text x="200.1" y="42.8">PA9</text>
<text x="64.9" y="53.5">PB6</text>
<text x="200.1" y="57">PB5</text>
<text x="200.1" y="58.8">PA8</text>
<text x="123.6" y="64.1">PB9</text>
<text x="141.4" y="62.4">PB8</text>
<text x="200.1" y="62.4">PA9</text>
<text x="64.9" y="67.7">PA5</text>
<text x="200.1" y="76.6">PB0</text>
<text x="200.1" y="78.4">PB1</text>
<text x="200.1" y="81.9">PA9</text>
<text x="64.9" y="87.2">PC9</text>
<text x="136.1" y="87.2">PC10</text>
<text x="136.1" y="89">PC11</text>
<text x="64.9" y="101.5">PA0</text>
<text x="200.1" y="96.1">PC1</text>
<text x="200.1" y="97.9">PB2</text>
<text x="200.1" y="101.5">PA9</text>
<text x="139.8" y="102.9">VDC_5V</text>
<text x="143.2" y="106.8">PB8</text>
<text x="143.2" y="108.6">PB9</text>
<text x="253.6" y="113.6">VDC_5V</text>
<text x="64.9" y="119.3">PB11</text>
<text x="180.5" y="119.3">ENCODER_A</text>
<text x="139.8" y="129.6">VDC_5V</text>
<text x="180.5" y="126.4">ENCODER_B</text>
<text x="64.9" y="137">PA4</text>
<text x="143.2" y="133.5">PC3</text>
<text x="143.2" y="135.3">PC2</text>
<text x="64.9" y="158.4">PD2</text>
<text x="139.8" y="161.6">VDC_5V</text>
</g>
<g font-size="1.6" fill="#000080">
<text x="110.6" y="15.1">J3</text>
<text x="158.6" y="15.1">J4</text>
<text x="227.6" y="17.6">J5</text>
<text x="80.2" y="20.4">C1</text>
<text x="80.2" y="22">CAP POL</text>
<text x="110.6" y="25.7">CON2</text>
<text x="158.6" y="25.7">CON2</text>
<text x="228" y="28.2">282811-4</text>
<text x="110.6" y="32.9">J7</text>
<text x="158.6" y="31.1">J6</text>
<text x="227.6" y="35.3">J8</text>
<text x="80.2" y="38.2">C2</text>
<text x="80.2" y="39.8">CAP POL</text>
<text x="158.6" y="41.7">CON2</text>
<text x="110.6" y="43.5">CON2</text>
<text x="228" y="46">282811-4</text>
<text x="110.6" y="50.6">J9</text>
<text x="138.3" y="52.5">R34</text>
<text x="156.1" y="52.5">R35</text>
<text x="80.2" y="56">C3</text>
<text x="80.2" y="57.6">CAP POL</text>
<text x="138.3" y="54.4">1K5</text>
<text x="156.1" y="54.4">1K5</text>
<text x="169" y="58.5">J11</text>
<text x="227.6" y="54.9">J10</text>
<text x="110.6" y="61.3">CON2</text>
<text x="110.6" y="64.9">J12</text>
<text x="228" y="65.6">282811-4</text>
<text x="80.2" y="70.2">C4</text>
<text x="80.2" y="71.8">CAP POL</text>
<text x="169.3" y="69.1">282811-4</text>
<text x="110.6" y="75.5">CON2</text>
<text x="227.6" y="74.5">J13</text>
<text x="156.5" y="83.4">J14</text>
<text x="80.2" y="89.7">C5</text>
<text x="110.6" y="84.4">J15</text>
<text x="228" y="85.1">282811-4</text>
<text x="80.2" y="91.4">CAP POL</text>
<text x="110.6" y="95.1">CON2</text>
<text x="156.8" y="94">282811-4</text>
<text x="227.6" y="94">J16</text>
<text x="110.6" y="98.6">J17</text>
<text x="158.6" y="98.6">J29</text>
<text x="80.2" y="104">C6</text>
<text x="80.2" y="105.6">CAP POL</text>
<text x="228" y="104.7">282811-4</text>
<text x="110.6" y="109.3">CON2</text>
<text x="270.6" y="109.3">J31</text>
<text x="110.6" y="116.4">J18</text>
<text x="158.6" y="114.6">CON5</text>
<text x="198.8" y="114.6">C7</text>
<text x="198.8" y="116.8">CAP POL</text>
<text x="270.6" y="120">CON2</text>
<text x="80.2" y="121.8">C8</text>
<text x="80.2" y="123.4">CAP POL</text>
<text x="158.6" y="125.3">J30</text>
<text x="227.6" y="120.7">J20</text>
<text x="110.6" y="127.1">CON2</text>
<text x="199.3" y="128.9">C9</text>
<text x="199.3" y="130.5">CAP POL</text>
<text x="228" y="131.4">282811-4</text>
<text x="110.6" y="134.2">J21</text>
<text x="270.6" y="136">J32</text>
<text x="80.2" y="139.5">C10</text>
<text x="80.2" y="141.1">CAP POL</text>
<text x="158.6" y="141.3">CON5</text>
<text x="110.6" y="144.9">CON2</text>
<text x="270.6" y="146.6">CON2</text>
<text x="110.6" y="155.5">J22</text>
<text x="80.2" y="160.9">C11</text>
<text x="165.7" y="157.3">J19</text>
<text x="80.2" y="162.5">CAP POL</text>
<text x="110.6" y="166.2">CON2</text>
<text x="165.7" y="168">CON2</text>
</g>
<g font-size="1.6" fill="#00f">
<text x="77.4" y="20.4">+</text>
<text x="77.4" y="38.1">+</text>
<text x="77.4" y="55.9">+</text>
<text x="77.4" y="70.1">+</text>
<text x="77.4" y="89.7">+</text>
<text x="77.4" y="103.9">+</text>
<text x="195.4" y="115.3" transform="rotate(180 195.4 115.3)">+</text>
<text x="77.4" y="121.7">+</text>
<text x="196.5" y="128.8">+</text>
<text x="77.4" y="139.5">+</text>
<text x="77.4" y="160.8">+</text>
</g>
<g font-size="1.6">
<text x="108.5" y="18.6">1</text>
<text x="108.5" y="20.4">2</text>
<text x="156.5" y="18.6">1</text>
<text x="156.5" y="20.4">2</text>
<text x="225.8" y="18.6">1</text>
<text x="225.8" y="20.4">2</text>
<text x="225.8" y="22.1">3</text>
<text x="225.8" y="23.9">4</text>
<text x="156.5" y="34.6">1</text>
<text x="108.5" y="36.4">1</text>
<text x="108.5" y="38.1">2</text>
<text x="156.5" y="36.4">2</text>
<text x="225.8" y="36.4">1</text>
<text x="225.8" y="38.1">2</text>
<text x="225.8" y="39.9">3</text>
<text x="225.8" y="41.7">4</text>
<text x="133.7" y="45.3">3.3V</text>
<text x="151.5" y="45.3">3.3V</text>
<text x="108.5" y="54.1">1</text>
<text x="108.5" y="55.9">2</text>
<text x="167.2" y="59.5">1</text>
<text x="225.8" y="55.9">1</text>
<text x="225.8" y="57.7">2</text>
<text x="225.8" y="59.5">3</text>
<text x="160.2" y="60.2">3.3V</text>
<text x="167.2" y="61.3">2</text>
<text x="167.2" y="63">3</text>
<text x="167.2" y="64.8">4</text>
<text x="225.8" y="61.3">4</text>
<text x="108.5" y="68.4">1</text>
<text x="108.5" y="70.1">2</text>
<text x="225.8" y="75.5">1</text>
<text x="225.8" y="77.3">2</text>
<text x="225.8" y="79">3</text>
<text x="225.8" y="80.8">4</text>
<text x="108.5" y="87.9">1</text>
<text x="108.5" y="89.7">2</text>
<text x="144.2" y="85.1">VDD5VIN</text>
<text x="154.7" y="84.4">1</text>
<text x="154.7" y="86.1">2</text>
<text x="154.7" y="87.9">3</text>
<text x="154.7" y="89.7">4</text>
<text x="225.8" y="95">1</text>
<text x="225.8" y="96.8">2</text>
<text x="225.8" y="98.6">3</text>
<text x="225.8" y="100.4">4</text>
<text x="108.5" y="102.1">1</text>
<text x="108.5" y="103.9">2</text>
<text x="142.5" y="104.7">3.3V</text>
<text x="156.5" y="102.1">1</text>
<text x="156.5" y="103.9">2</text>
<text x="156.5" y="105.7">3</text>
<text x="156.5" y="107.5">4</text>
<text x="156.5" y="109.3">5</text>
<text x="268.5" y="112.8">1</text>
<text x="108.5" y="119.9">1</text>
<text x="268.5" y="114.6">2</text>
<text x="108.5" y="121.7">2</text>
<text x="225.8" y="121.7">1</text>
<text x="225.8" y="123.5">2</text>
<text x="225.8" y="125.3">3</text>
<text x="142.5" y="131.4">3.3V</text>
<text x="156.5" y="128.8">1</text>
<text x="156.5" y="130.6">2</text>
<text x="210" y="126">VDD5VIN</text>
<text x="225.8" y="127">4</text>
<text x="108.5" y="137.7">1</text>
<text x="156.5" y="132.4">3</text>
<text x="156.5" y="134.2">4</text>
<text x="156.5" y="135.9">5</text>
<text x="108.5" y="139.5">2</text>
<text x="259.8" y="140.2">3.3V</text>
<text x="268.5" y="139.5">1</text>
<text x="268.5" y="141.3">2</text>
<text x="108.5" y="159">1</text>
<text x="108.5" y="160.8">2</text>
<text x="163.6" y="160.8">1</text>
<text x="146.2" y="168">FGND</text>
<text x="163.6" y="162.6">2</text>
<text x="224.4" y="168">Title</text>
<text x="224.4" y="173.3">Size</text>
<text x="231.5" y="173.3">Document Number</text>
<text x="231.5" y="169.8">METO_STM_CR_V0</text>
<text x="283.1" y="173.3">Rev</text>
<text x="224.4" y="178.6">Date:</text>
<text x="226.2" y="175.1">B</text>
<text x="231.5" y="175.1">&lt;Doc&gt;</text>
<text x="233.6" y="178.6">Wednesday, March 30, 2022</text>
<text x="260" y="178.6">Sheet</text>
<text x="268.9" y="178.6">3</text>
<text x="274.2" y="178.6">of</text>
<text x="279.5" y="178.6">8</text>
<text x="284.9" y="175.1">0</text>
</g>
<g font-size="1.6" fill="#004080">
<text x="228.9" y="19.7">1</text>
<text x="228.9" y="21.5">2</text>
<text x="228.9" y="23.2">3</text>
<text x="228.9" y="25">4</text>
<text x="228.9" y="37.5">1</text>
<text x="228.9" y="39.2">2</text>
<text x="228.9" y="41">3</text>
<text x="228.9" y="42.8">4</text>
<text x="228.9" y="57">1</text>
<text x="228.9" y="58.8">2</text>
<text x="170.2" y="60.6">1</text>
<text x="170.2" y="62.4">2</text>
<text x="170.2" y="64.1">3</text>
<text x="170.2" y="65.9">4</text>
<text x="228.9" y="60.6">3</text>
<text x="228.9" y="62.4">4</text>
<text x="228.9" y="76.6">1</text>
<text x="228.9" y="78.4">2</text>
<text x="228.9" y="80.1">3</text>
<text x="228.9" y="81.9">4</text>
<text x="157.7" y="85.5">1</text>
<text x="157.7" y="87.2">2</text>
<text x="157.7" y="89">3</text>
<text x="157.7" y="90.8">4</text>
<text x="228.9" y="96.1">1</text>
<text x="228.9" y="97.9">2</text>
<text x="228.9" y="99.7">3</text>
<text x="228.9" y="101.5">4</text>
<text x="228.9" y="122.8">1</text>
<text x="228.9" y="124.6">2</text>
<text x="228.9" y="126.4">3</text>
<text x="228.9" y="128.1">4</text>
</g>
<g font-size="1.6" fill="#c0c0c0">
<text x="128.4" y="54.2">smr0603</text>
<text x="146.2" y="54.2">smr0603</text>
</g>
<g font-size=".6">
<text x="46.8" y="8.1">5</text>
<text x="100.5" y="8.1">4</text>
<text x="154.1" y="8.1">3</text>
<text x="207.9" y="8.1">2</text>
<text x="261.5" y="8.1">1</text>
<text x="19.3" y="30.2">D</text>
<text x="288.7" y="30.2">D</text>
<text x="19.3" y="72.9">C</text>
<text x="288.7" y="72.9">C</text>
<text x="19.3" y="115.6">B</text>
<text x="288.7" y="115.6">B</text>
<text x="19.3" y="158.2">A</text>
<text x="288.7" y="158.2">A</text>
<text x="46.8" y="179.7">5</text>
<text x="100.5" y="179.7">4</text>
<text x="154.1" y="179.7">3</text>
<text x="207.9" y="179.7">2</text>
<text x="261.5" y="179.7">1</text>
</g>
</svg>
